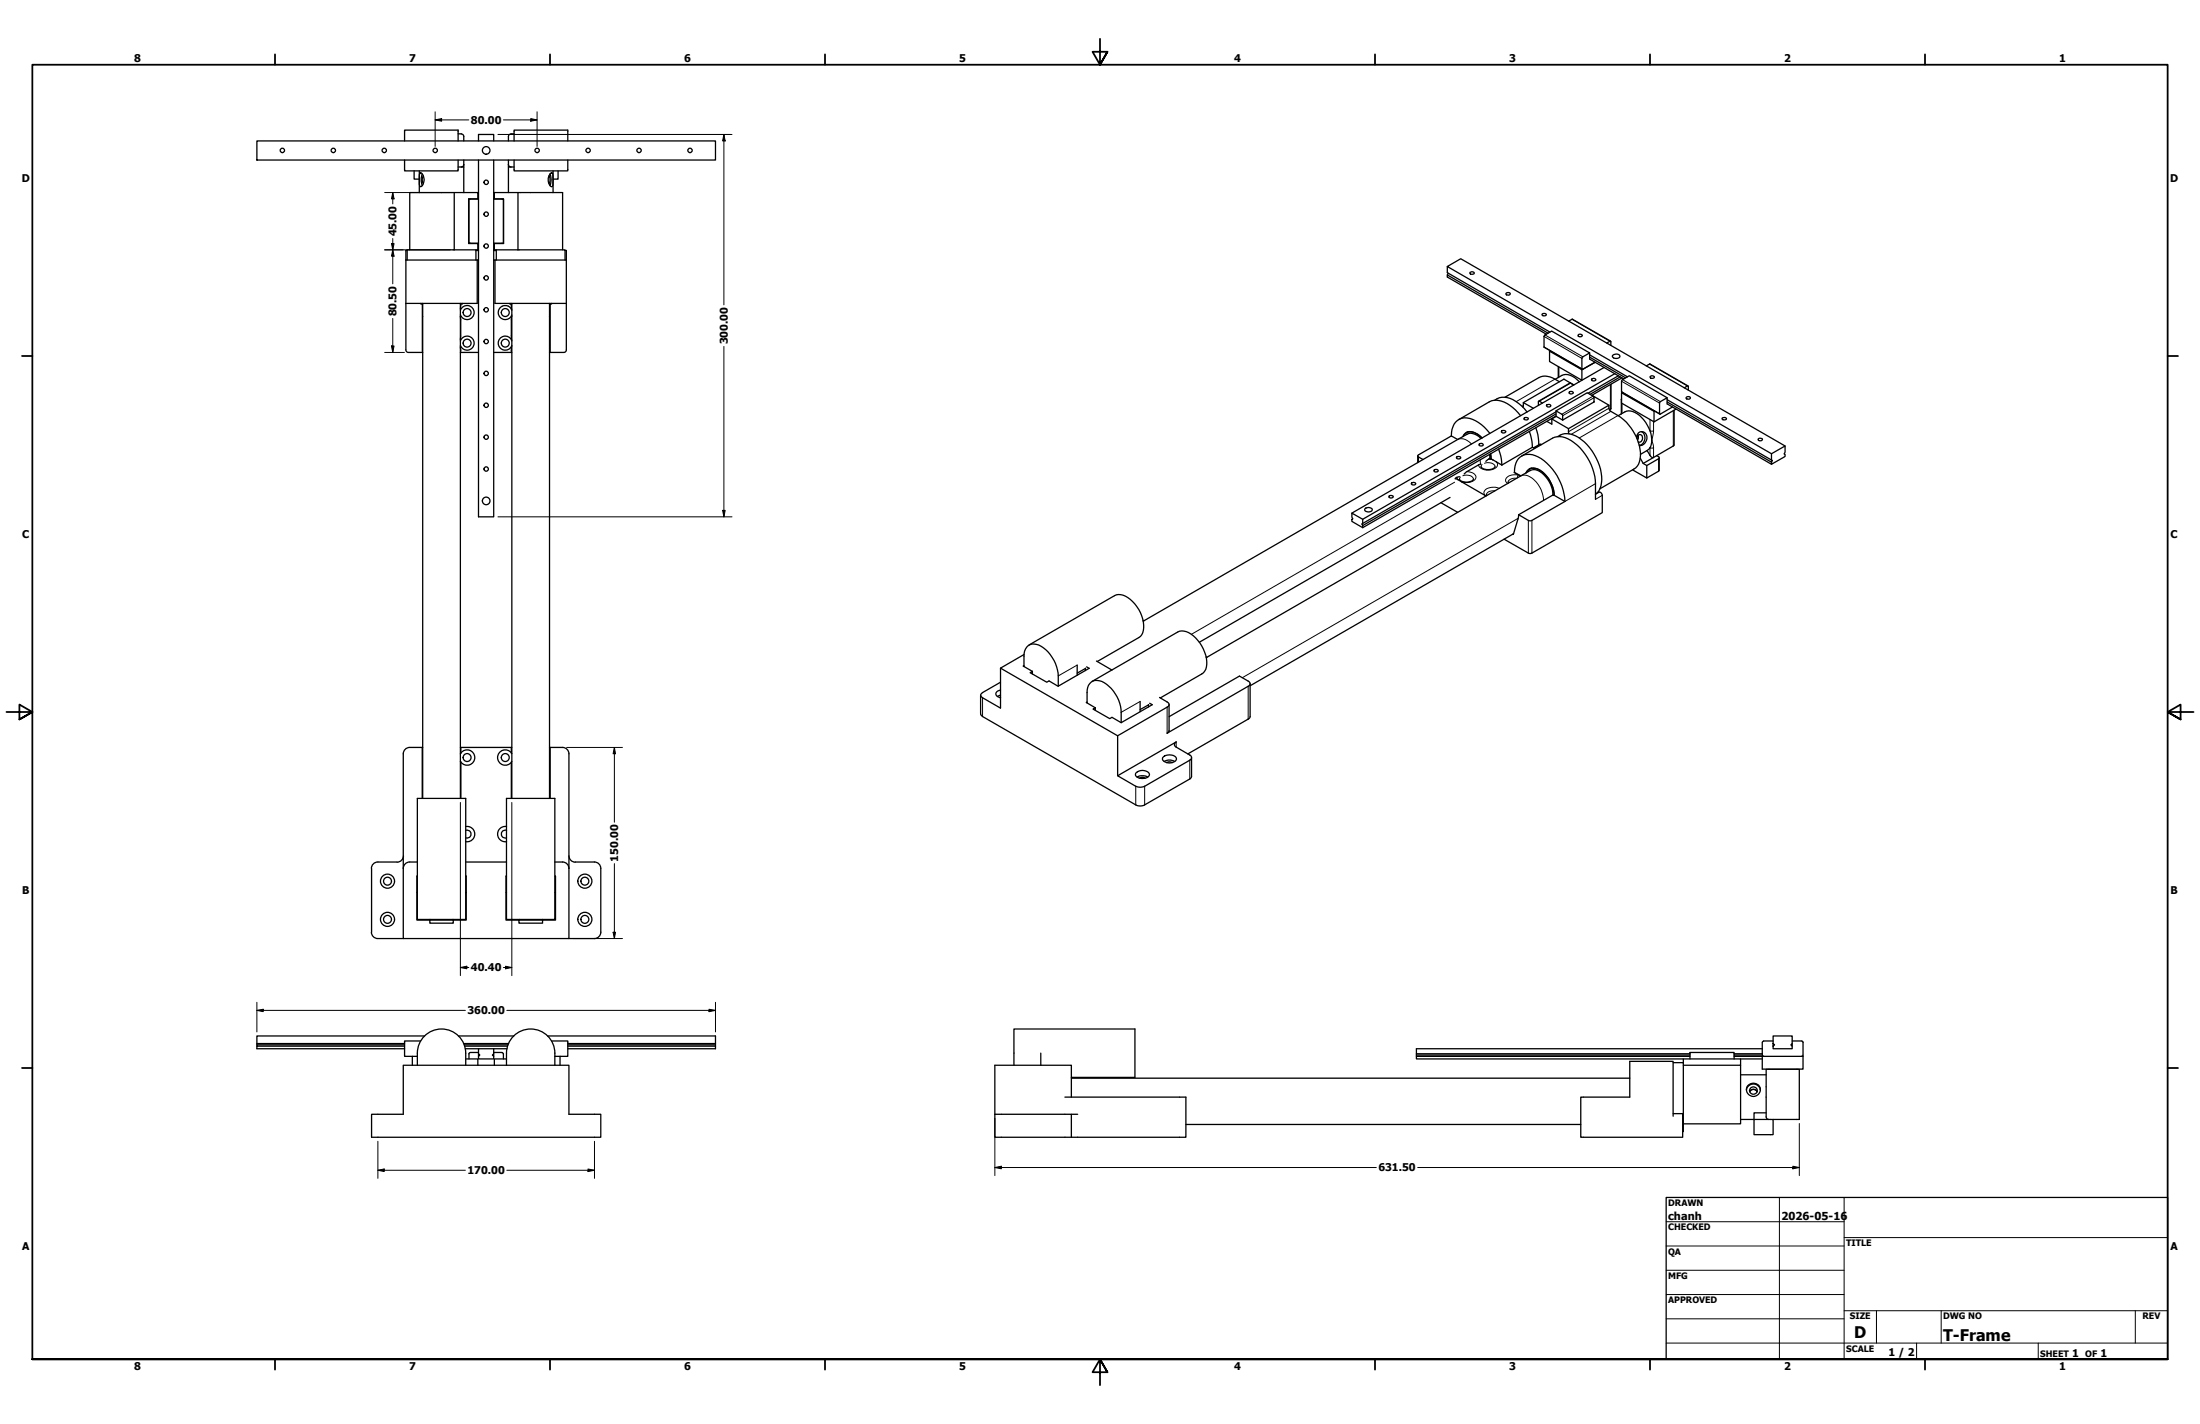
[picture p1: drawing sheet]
<svg xmlns="http://www.w3.org/2000/svg" width="864mm" height="559mm" viewBox="0 0 864 559" stroke-linecap="round" stroke-linejoin="round" font-family="sans-serif">
<!-- layer: Visible (ANSI) -->
<g fill="none" stroke="#000" stroke-width=".51">
<path d="M100.8 55.3h180.1v7.5h-180.1zM158.8 55.3v-4.2h21v4.2M179.8 52.5h1.3M181.1 52.6l.7 .3 .3 .7M182.1 53.5v1.8M187.8 55.3v-2.5h6v2.5M199.6 53.5v1.8M200.6 52.6l-.7 .3-.3 .7M200.6 52.5h1.2M201.8 55.3v-4.2h21.1v4.2M158.8 62.8v4.3h21v-4.3M162.6 67.1v3.2h2"/>
<path d="M164.6 67.1v8.5M165 67.8a3.2 3.2 0 0 1 1 4.7l-.9 .8a5 5 0 0 1-.5-3.8zM165.7 68.3a7 7 0 0 0 0 4.5M166.2 69a2.83 2.83 0 0 0 0 3.1M178.3 75.6h9.3v2.4h-3.6v17.6h3.6v2.4M178.3 75.6h-17.5v22.4M178.3 75.6v22.4M179.8 65.5h1.3M182.1 62.8v2.7h-1M182.1 65.5v10.1M182.1 64.5l-.3 .7-.7 .3M187.6 75.6h.2"/>
<path d="M187.8 78.1h-3.7v17.3h3.7M187.8 62.8v140h6v-140M193.8 78.1h3.8v17.3h-3.8M193.8 75.6h27.1v22.4M194.1 75.6v2.4h3.6v17.6h-3.6v2.4h9.2M199.6 62.8v2.7h1M199.6 65.5v10.1M199.6 64.5l.3 .7 .7 .3M200.6 65.5h1.2M201.8 62.8v4.3h21.1v-4.3M203.3 75.6v22.4M215.5 69a2.83 2.83 0 0 1 0 3.1"/>
<path d="M215.9 68.3l.8-.5 .3 .8v3.9l-.3 .7a2.67 2.67 0 0 1-1.4-3.7zM215.9 68.3a6.1 6.1 0 0 1 0 4.5M217.1 67.1v8.5M219.1 67.1v3.2h-2M159.8 98.3h-.5v39l.3 .7 .7 .3h5.6M186.8 98.3h1M186.8 98v4M187.8 98h-28v4M193.8 98h.3M193.8 98.3h1M194.8 98v4M203.3 98h18.5v4"/>
<path d="M221.8 98.3h.5v39l-.3 .7-.7 .3M159.3 102h28.5M165.2 119.1v.2h.6M165.8 119.3v19M165.8 119.3h.1M165.9 119.1v194.2M180.7 119.3h.1M180.7 119.1v194.2M180.8 119.3l-.1 2M181.5 119.1v.2h-.7M187.3 102v17.1h-28M193.8 102h28.5"/>
<path d="M194.3 102v17.1h28M200.2 119.1v.2h.5M200.9 119.3v2.5M200.9 119.1v194.2M215.7 119.3h.3M215.7 119.1v194.2M216 119.3v19M216.5 119.1v.2h-.5M568.1 104.6v2.4l40.3 23.3M568.5 107.3l-.4 .6M577.1 106.9l.7-.3 .9 .4a.8 .8 0 0 1-.9 .6 .8 .8 0 0 1-.7-.7zM591.2 115.1l1.1-.3 .5 .3a.8 .8 0 0 1-.8 .7 .8 .8 0 0 1-.8-.7z"/>
<path d="M180.7 124.1v9.2M180.7 136.1l.1 2.2M180.7 138.3h7.1M180.7 121.7a2.76 2.76 0 0 1 4.3-1.3 2.76 2.76 0 0 1 0 4.5 2.76 2.76 0 0 1-4.3-1.4M180.7 133.8a2.76 2.76 0 0 1 4.3-1.4 2.76 2.76 0 0 1 0 4.5 2.76 2.76 0 0 1-4.3-1.3M193.8 138.3h7.1M200.8 123.9v9.6M200.8 135.9l-.1 2.4M200.8 133.5l.1 .3M200.8 121.4a2.76 2.76 0 0 0-4.2-.9 2.76 2.76 0 0 0 0 4.3 2.76 2.76 0 0 0 4.2-.9M200.8 133.4a2.76 2.76 0 0 0-4.2-.9 2.76 2.76 0 0 0 0 4.3 2.76 2.76 0 0 0 4.2-.9M200.9 123.6l-.1 .3"/>
<path d="M200.9 135.6l-.1 .3M215.7 138.3h5.7M605.4 123.2l1-.2 .6 .3a.8 .8 0 0 1-.9 .6 .8 .8 0 0 1-.7-.7zM607.7 130.7l-39.6-22.8v.8l38.9 22.4M608.5 137.7l-.2 .1 12.7 7.3v4.1l-12.7-7.3v-4.1M615.8 126l1.4-.8 15 8.7M619.6 131.4l.6-.3 .9 .4a.86 .86 0 0 1-.8 .7 .86 .86 0 0 1-.9-.6zM624 138.5v2.4l13.4 7.8M624 139.3l14.9 8.6M630.7 134.6l1.6-.7v1.6M633 139.6a1.69 1.69 0 0 1 2.9 .4 1.69 1.69 0 0 1-2.9-.4zM586.7 157a7.4 7.4 0 0 1 9.5 1.4l3.2 3.3"/>
<path d="M598 158l3.9 2.2M604 157.4l12.3-7.1 1.5 .8-3.9-2.3-15.9 9.2v1.4l-.3 .3M605.5 158.2l-1.6-.7v1.6M607.1 159l.9-.3 .6 .2a.79 .79 0 0 1-.7 .9 .79 .79 0 0 1-.8-.8zM610.5 148.8a5.6 5.6 0 0 1 5.8-1.5l1.9 .9 1.8 1.6M611.7 143.8v4.3M612.1 149.8l-2.7-1.5-2-.6a4.8 4.8 0 0 0-3.3 .4l-13.4 7.8M615.9 153.9l.9-.3 .8 .5a.85 .85 0 0 1-.9 .5 .85 .85 0 0 1-.8-.7zM621.1 144.9l-15-8.6 .2-4.7 2.8-1.7 14.9 8.6-3 1.9v4.5l5.1-2.7-5.1 2.9M624 140.1l14.1 8.2M625 148.7l.7-.2 .7 .4a.86 .86 0 0 1-.8 .6 .86 .86 0 0 1-.8-.7zM625 155.3l6.6 3.7"/>
<path d="M625.7 157.6l-12.3 7.2M625.7 157.8l-.2-2.2-2.4-1.5-12.3 7.1M629.7 144.2l-99 57.2M632.4 150.7v9.6l-.6 .6M633.9 146.6l-99 57.2M635.3 147.4l-11.9 6.9M636 147.9l-11.9 6.8M636.5 156.7l-.1 5.7M636.5 156.5v.5M636.7 148.3l-11.9 6.8M636.8 154l-.3 .1M646.2 143.6l1.4-.8 15 8.6"/>
<path d="M647.8 147.7l.7-.3 .9 .4a.8 .8 0 0 1-.8 .7 .8 .8 0 0 1-.8-.8zM654.4 156.1v2.4l41 23.7M654.4 156.8l41 23.7M654.4 157.7l41 23.7M656.5 159.7l-4.9 2.9-.2-4.6 3-1.9-14.8-8.7-2.9 1.8v4.7l14.8 8.6M661.2 152.2l1.5-.7v1.6M662 155.9l1-.3 .5 .4a.85 .85 0 0 1-.8 .7 .85 .85 0 0 1-.8-.6zM556.5 178.9v2.6M569.7 171.1l-13.1 7.6v.4l2 1.2M569.7 171.1l2.5 1.4M571.9 179.3l1.1-.1 .4 .4a.88 .88 0 0 1-.9 .5 .88 .88 0 0 1-.7-.6zM574.2 171.3a3.3 3.3 0 0 1 5.1-1.3l2.5 1.8"/>
<path d="M574.4 171.2a3.5 3.5 0 0 1 5.6-.8l1.7 1.5M576.3 169.4l-.7 .4M580.8 174.2l1.1-.1 .3 .3a.86 .86 0 0 1-.8 .6 .86 .86 0 0 1-.8-.6zM581.3 172.1a5 5 0 0 0-5.4-1.7l-127.1 73.4M584.7 178.3l.1 1.7M584.8 170.1a13.8 13.8 0 0 0-10-6.1 6 6 0 0 0-5.1 7.1M585.1 178.1l.2 2M585.2 178.1l.1 2M588.3 176.2l.8 2.6 .4 3.7M589.4 169.2l.5-.3 1.1 .3a.8 .8 0 0 1-.8 .7 .8 .8 0 0 1-.8-.7zM596.9 163.1a12.7 12.7 0 0 0-10.5-6l-1.8 .6-12 7M597.3 178.9l12.1-6.9a7.8 7.8 0 0 1 8.5 1.7 21.8 21.8 0 0 1 8.4 16.1v6.2"/>
<path d="M598.4 164h1.4a.8 .8 0 0 1-.7 .9 .8 .8 0 0 1-.9-.8zM600.3 169.3l1 3.8 .2 2.4M601.5 175.5l.7 .4M601.5 175.5l-12 7M602.9 167.8l.8 2.8 .3 4M605 174.5l-.6-.1-2.5 1.4M609 164.3l.2 .1M609.2 164.4l6.5 3.8M610.8 162.4l-75.9 43.8M610.8 161.6l-75.9 43.8M611.5 171.3a7.3 7.3 0 0 1 9.3 1.2 19.9 19.9 0 0 1 7.7 18.1 5.2 5.2 0 0 1-2.2 3.3l1.7-.8 .9 1 .1 7.1-27.7 15.8h-1.4l-9.5-5.4M613.4 164.8l-2.5-1.4-1.7 1v2l-2-1"/>
<path d="M613.4 164.8l-.1-2.1-2.5-1.5v2.1l-75.9 43.8M615.9 170.2l-.2-2 15.9-9.2v1.6l.4 .6a19.6 19.6 0 0 1 11.8 18.8 5.2 5.2 0 0 1-2.5 4.1l-13.3 7.7M635.2 163.1a6 6 0 0 1 4.9-1.8 12.3 12.3 0 0 1 7.9 13.8l-.6 1-.8 .7M642.4 171.7a2.12 2.12 0 0 1 2.6-2.3 2.12 2.12 0 0 1 1.4 3.2 2.47 2.47 0 0 1-3 2.1M642.5 172a1.23 1.23 0 0 1 1.5-1.4 1.23 1.23 0 0 1 .7 1.9 1.21 1.21 0 0 1-1.6 .9M642.9 170.9l.2 .9-.4 .7M643 170.9l.1 .9-.3 .8M643.9 179.8l1.1 2.1M644 178.3l2.6-1.5 1.4 2.3 .5 .4h.6M644.3 169.4a2.99 2.99 0 0 1 1.4 2.9 2.99 2.99 0 0 1-2.1 2.5M649.5 161.4l-.2 4.1-12.8-7.3v-4.1l12.8 7.3M651.3 179.6v5.1l-4.9 2.9"/>
<path d="M657.2 161l-.1 13.8-6.8 4M657.9 160.5l-8.6 5M676.1 164l1.1-.2 .5 .3a.8 .8 0 0 1-.9 .7 .8 .8 0 0 1-.7-.8zM690.2 172.2l1.4-.1a.79 .79 0 0 1-.5 1 .79 .79 0 0 1-1-.7zM695.4 178.1l5.3-3.1v2.4l-.4 .7 .4 .2v.8l-5.3 3.1v-.8l.4-.7-.4-.2zM700.7 175l-127.3-73.5-5.3 3.1 127.3 73.5M535.8 199.6a1.8 1.8 0 0 1 2.9 .5 1.7 1.7 0 0 1-3-.1zM545.4 194.6h1.4a.8 .8 0 0 1-.7 .9 .8 .8 0 0 1-.9-.7zM554.2 189.5l.8-.2 .6 .2a.8 .8 0 0 1-.7 .9 .8 .8 0 0 1-.9-.7zM562.9 184.5l.5-.3 1.1 .3a.8 .8 0 0 1-.8 .7 .8 .8 0 0 1-.8-.7zM565.7 197.3l6.5 3.7M569.2 195.2l-98.4 56.8"/>
<path d="M571.3 187.7l12.1 6.9M571.3 187.7l-.1 .3M572.9 187.1l-1.6 .6M572.9 188a3.8 3.8 0 0 0 5.5 0M581.3 182.1l-5.4 2.9-1.2 1M581.4 183.1a3.8 3.8 0 0 0 5.5 0M583.5 194.2l.1 .2M585.3 180.1l-.5-.2-1.6 1.1M585.3 180.1l4.2 2.4M592 189.2l.1 .3M597 186.8l-2.5-1.4a6.1 6.1 0 0 1 4.9-7.1 12.5 12.5 0 0 1 9.9 5.7 22.1 22.1 0 0 1 5 12.8M599 185.6a3.5 3.5 0 0 1 5.5-1.1 13 13 0 0 1 5.6 9.9"/>
<path d="M599.1 185.5a3.5 3.5 0 0 1 5.5-.8 12.4 12.4 0 0 1 5.4 9.7M601.1 183.7l-.7 .4M609.6 194.2l.5 .2M609.6 194.2a10.9 10.9 0 0 0-6.8-9.9l-2.2 .4-3.6 2.1-123.5 71.3M609.6 194.2l-13.5 7.8M610.1 194.4l4.2 2.4M614.3 196.8l-13.3 7.5-1.1-.1-3.8-2.2M645 181.9l1.4 .8v4.9l-5.5-3.2M645 181.9l5.3-3.1 1 .6-.2 .6-4.7 2.7M530.7 201.4l4.2 2.4v1.6l-.4 .2 .4 .6v.9l-4.2-2.5v-.8l.4-.2-.4-.7zM594.2 209.4l-103.5 59.7M596.1 202l-2.1 7.7-.2-.1"/>
<path d="M402 256.9l-9.3 5.3 46 26.5 19.5-11.2a1.06 1.06 0 0 0 .7-1 1.06 1.06 0 0 0-.7-1l-3-1.8M403.9 253.1l33.6-19.4a6.2 6.2 0 0 1 7.1 2.4 13.2 13.2 0 0 1 4 12.2l-.9 1.4-.7 .5-16.3 9.4M430.4 259.4l6.1 3.6M448.7 243.5l.3 .1M473.5 257.7l.3 .2M384.9 272.8v7.4l.8 1 60.6 34.9 1.2 .2 1.8-.5 18.1-10.4 .3-.8v-7.3M392.7 262.2v15.7l-7-4.1a1.06 1.06 0 0 1-.8-1 1.06 1.06 0 0 1 .8-1l7-4.1M392.7 270.8l-.5 .2a1.34 1.34 0 0 0-1.3 1.3 1.34 1.34 0 0 0 1.3 1.3l.5 .2M392.7 272.8l-1.2 .5M392.7 273.6l-.2 .1M402 261.6a11.8 11.8 0 0 1 .6-7 4 4 0 0 1 6.1-1 15.1 15.1 0 0 1 6.7 11.6v4.1M402 261.2l-.4 .2 3.7 2.1"/>
<path d="M405.3 263.5v1M422.8 261v4M426.1 262.3l-3.3 1.9M426.1 262.2v.9M426.5 261.7l1 .6-12.1 7-3.6-2.1-.9 .5-6.5-3.7 .9-.5M426.7 275.8a13.2 13.2 0 0 1 .6-6.9 4 4 0 0 1 6.2-1 14.8 14.8 0 0 1 6.6 11.6v4.1M426.7 275.5l-.3 .2 3.6 2M428.7 267.4l33.6-19.4a6.2 6.2 0 0 1 7.1 2.4 13.6 13.6 0 0 1 3.9 12.2l-1.6 1.9-16.2 9.4M430 277.7v1.1M447.5 275.3v4M450.8 276.6l-3.3 1.8M450.8 276.5v.9"/>
<path d="M451.3 276l1 .5-12.2 7.1-3.6-2.1-.9 .5-6.5-3.7 .9-.6M458.9 276.5v10.2l-.7 1 31.8-18.4a1.06 1.06 0 0 0 .7-1 1.06 1.06 0 0 0-.7-1l-3.5-2-27.6 15.9M490.7 268.3v12.9l-.3 .7-24.1 13.9M165.7 293.3v20M165.9 293.3l-5.7 .1-1.3 .8-.6 1.6v72.5h65v-72.5l-.5-1.6-1.4-.8-5.7-.1M180.7 298.8l.2 14.5M180.7 293.3h20.2M180.9 293.3l-.2 2.5M180.9 295.5a3 3 0 0 1 4.5-.5 3 3 0 0 1 0 4.5 3 3 0 0 1-4.5-.4M200.7 293.3l.2 2.5M200.8 295.5a3 3 0 0 0-4.5-.5 3 3 0 0 0 0 4.5 3 3 0 0 0 4.5-.4M200.9 298.8l-.2 14.5"/>
<path d="M216 293.3v20M438.7 288.7v15.7M456.7 297a3.8 3.8 0 0 1 5 .4 2.35 2.35 0 0 1-3.4 1.9l-.6-.2a1.28 1.28 0 0 1-1.2-.7 1.28 1.28 0 0 1 .2-1.4zM456.9 298.8l1.8-.5 2.4 .5M457.9 299.3l.9-.3 1.4 .3M163.8 313.3h19v47.5h-19zM198.8 313.3h19v47.5h-19zM438.7 304.4l23-13.3a1.09 1.09 0 0 0-.7 1.1 1.09 1.09 0 0 0 .7 1l5.3 3.1a1.09 1.09 0 0 1 .7 1 1.09 1.09 0 0 1-.7 1l-17.7 10.2-1.1 .4-2.4-.4zM446.1 303.1a3.4 3.4 0 0 1 5.1 .8 3.2 3.2 0 0 1-4.7 1.2 1.11 1.11 0 0 1-.4-2zM446.3 304.9l1.8-.5 1.4 .1 1 .4M447.3 305.4l.9-.3 1.4 .3M148.3 338.3l-1.6 .5-.6 .9-.3 1.1"/>
<path d="M148.3 338.3h7.5M158.4 335.8l-.6 1.6-.8 .7-1.1 .2M163.8 338.3l-4.1 .2-1.1 1.2-.3 1.1M182.8 338.3h16M182.9 324.3a3 3 0 0 1 3.5 3 3 3 0 0 1-3.5 3M182.9 325.8a1.56 1.56 0 0 1 2 1.5 1.56 1.56 0 0 1-2 1.5M198.8 325.8a1.56 1.56 0 0 0-2 1.5 1.56 1.56 0 0 0 2 1.5M198.8 324.3a3 3 0 0 0-3.5 3 3 3 0 0 0 3.5 3M217.8 338.3l4.1 .2 1.2 1.2 .2 1.1M223.3 335.8l.3 1.1 .7 .9 1.5 .5M225.8 338.3h8.1l1.4 .9 .5 1.6M145.9 340.8v25"/>
<path d="M163.6 350.3h.2M163.8 343.8l-.2 17.3h5.1M182.8 343.8l.2 17.3h-5.1M182.8 350.3h.2M198.6 350.3h.2M198.8 343.8l-.2 17.3h5.1M217.8 343.8h.3v17.3h-5.1M217.8 350.3h.3M235.8 340.8v25M145.8 365.8l.3 1.1 .6 .8 1.6 .6M148.3 368.3h10M168.7 361.1v1.2h9.2v-1.2"/>
<path d="M168.7 361.1h9.2M168.8 360.8v.3M177.9 360.8v.3M203.7 361.1v1.2h9.3v-1.2M203.7 361.1h9.3M203.8 360.8v.3M212.9 360.8v.3M235.8 365.8l-.5 1.6-1.4 .8-10.6 .1M158.3 418h65v19.3h12.5v9h-89.9v-9h12.4zM158.8 409.5h-58v.5M158.8 410h-58v.5M158.8 410.5h-58v1h58"/>
<path d="M163.8 414.5h-1.9v3.5M163.8 418a17.6 17.6 0 0 1 .7-8.1 9.5 9.5 0 0 1 10.6-5.9 9.5 9.5 0 0 1 7.7 9.3v4.7M165.1 408.5h-6.3v6h3.1M166.6 406.5h-65.8v3M180 406.5h21.7M182.1 409.5h17.5M182.2 410h17.2M182.4 410.5h16.8M182.7 411.5h5.1M182.8 415.5h4.8v2.5M184.6 413.1l-.5 .4v2M184.6 413h3.2"/>
<path d="M187.8 413.5v2h6v-1l-.5-.5 .5-.5v-2h-6v2l.5 .5-.5 .5M193.8 411.5h5.2M193.8 413h3.3M193.8 413.5v1M197.1 413.1l.4 .4M197.6 413.5v2M198.8 415.5h-4.7v2.5M198.8 418a17.6 17.6 0 0 1 .7-8.1 9.5 9.5 0 0 1 10.6-5.9 9.5 9.5 0 0 1 7.7 9.3v4.7M215 406.5h65.9v4M216.5 408.5h6.4v6h-3.1M217.8 414.5h2v3.5M222.9 409.5h58"/>
<path d="M222.9 410h58M222.9 410.5h58M280.9 410.5v1h-58M398 418v-14.2h47.5v19h-24.9M408.6 413.3v4.7M556 414.5h107.4M556 414h107.4M556 413.5h107.4M656.8 417h4v27.1h-.3M660.8 417v-1.5h22.5v2.5h-22.5M680.7 414.5h27.1v5h-16v-5M680.7 413.5v-.5h-17.3v2.5"/>
<path d="M680.7 413.5v2M680.7 413.5h11.1M683.3 418v23h-22.5M683.3 415.5h8.5M691.8 411.5h-135.8v4h104.8M691.8 409v5h-11.1M691.8 414.1l.5 .4M692.3 408.5h3.7M692.3 408.6l-.5 .4M696 409.5v2h7.5v-1l-.5-.5 .5-.5v-3h-7.5v3l.6 .5-.6 .5M703.5 408.5l3.8 .1 .4 .2 .1 5.3-.5 .4M703.5 409.5v1"/>
<path d="M390.5 437.3v9h30.1M418 430.5h47.5v15.8h-44.9v-9h-30.1M420.6 423.1h219.2M420.6 430.5v-12.5h-30.1v19.3M420.6 437.3h2.4M656.8 437h3.7v9.3h-40v-15.8h19.3v-14h17v21.5M683.3 421.8h10M685.5 427.7a2.76 2.76 0 0 1 2.8-2.3 2.76 2.76 0 0 1 2.7 2.3M686.8 428.4a1.64 1.64 0 0 1 2.9 0M686.8 428.4a1.6 1.6 0 0 1 1.5-.9 1.6 1.6 0 0 1 1.4 .9M688.5 439.3h7.5v6h-7.5zM693.3 436.7h-4.8v2.6h-5.2"/>
<path d="M694.3 439.3l-.6-.2-.4-.8v-18.7h13v19.7h-10.3M465.5 441.3h155"/>
<circle cx="110.8" cy="59" r=".86"/>
<circle cx="130.8" cy="59" r=".86"/>
<circle cx="150.8" cy="59" r=".86"/>
<circle cx="170.8" cy="59" r=".86"/>
<circle cx="190.8" cy="59" r="1.49"/>
<circle cx="210.9" cy="59" r=".86"/>
<circle cx="230.9" cy="59" r=".86"/>
<circle cx="250.9" cy="59" r=".86"/>
<circle cx="270.9" cy="59" r=".86"/>
<circle cx="190.8" cy="71.5" r=".86"/>
<circle cx="190.8" cy="84" r=".86"/>
<circle cx="190.8" cy="96.6" r=".86"/>
<circle cx="190.8" cy="109.1" r=".86"/>
<circle cx="183.4" cy="134.7" r="1.56"/>
<circle cx="183.4" cy="122.7" r="1.56"/>
<circle cx="190.8" cy="121.6" r=".86"/>
<circle cx="190.8" cy="134" r=".86"/>
<circle cx="198.3" cy="122.7" r="1.56"/>
<circle cx="198.3" cy="134.7" r="1.56"/>
<circle cx="190.8" cy="159" r=".86"/>
<circle cx="190.8" cy="146.5" r=".86"/>
<circle cx="190.8" cy="171.5" r=".86"/>
<circle cx="190.8" cy="184.1" r=".86"/>
<circle cx="190.8" cy="196.6" r="1.49"/>
<circle cx="183.4" cy="297.3" r="1.56"/>
<circle cx="198.3" cy="297.3" r="1.56"/>
<circle cx="152.1" cy="345.8" r="2.76"/>
<circle cx="152.1" cy="345.8" r="1.56"/>
<circle cx="229.6" cy="345.8" r="1.56"/>
<circle cx="229.6" cy="345.8" r="2.76"/>
<circle cx="152.1" cy="360.8" r="2.76"/>
<circle cx="152.1" cy="360.8" r="1.56"/>
<circle cx="229.6" cy="360.8" r="1.56"/>
<circle cx="229.6" cy="360.8" r="2.76"/>
<circle cx="688.2" cy="428" r="1.48"/>
<circle cx="688.4" cy="427.7" r="2.65"/>
</g>
<!-- layer: Visible Narrow (ANSI) -->
<g fill="none" stroke="#000" stroke-width=".39">
<path d="M606.1 136.1l14.9 8.6M606.1 132l14.9 8.7M606.5 131.4l14.8 8.6M617.1 125.3l14.9 8.6M598 159.2l-.5 .3M610.4 148.8l-15.2 8.8M611.7 148v.1M611.9 144v4M616.5 150.4l-12.2 7M625.3 155.4l-12.2 7.2M625.7 156.1l-12.3 7M632.1 150.9v9.8"/>
<path d="M636.5 149.6l14.9 8.6M636.5 153.7l14.9 8.6M636.7 158.3v3.9M636.9 149l14.9 8.6M647.5 142.9l14.9 8.5M556.8 179.3v2.1M572.2 172.5a4.6 4.6 0 0 1 5.5 1.7M604.9 174.4l-2.7 1.5M631.6 160.2l-15.9 9.2M632.3 161.4l-15.5 9M635.1 163.1l-15.2 8.8M636.5 162.3v.1"/>
<path d="M647.7 164.6v4.4h1.4M649.1 169l-.7 3.8 .7 2.9M649.1 175.7h-1.4v3M649.1 165.4v3.6M649.1 175.7v3.8M656.8 161.2v13.8M571 189.2l-103.3 59.7M571.9 187.3l.5 1M573.3 187.2l-.4 .8M574.2 186.7a3 3 0 0 1 4.2 1.3M575.9 185l1.6 .4a1.82 1.82 0 0 1 1.9 1.6 1.82 1.82 0 0 1-1.6 2l-1.6 .4-2.4-.3M581 180.5l.2 1.7"/>
<path d="M581.8 182.3l-.4 .8M582.7 181.8a3 3 0 0 1 4.2 1.3M584.4 180.1l1.6 .4M586.9 192.6l-2.1 .2a1.72 1.72 0 0 0-1.3 1.4M587.4 181.2a1.79 1.79 0 0 1 .3 2 1.79 1.79 0 0 1-1.7 1 5 5 0 0 1-5.5-1.3l-.1-.5M588.6 191.6a4.9 4.9 0 0 0-6.1 1.4v.5l.5 .9M594.5 185.4h-.2l1.6 1M595.4 187.7l-2.1 .2a1.55 1.55 0 0 0-1.3 1.3M595.9 186.4a4.5 4.5 0 0 0-4.8 1.6 1.55 1.55 0 0 0 .7 1.8M595.9 186.4l-.3 1.1M595.9 186.4l.7 .2M597 186.8a5.5 5.5 0 0 1 6.1 2.4l1.9 3 .9 4.1"/>
<path d="M626.3 189.8l-12 7M629 194.4l-2.7 1.6M651.1 180v4.9M595.9 203.4l-108.2 62.5M599.9 204.2v12.8M601.3 204.2v12.8M385.7 273.8v7.4M422.8 261l-7.4 4.2M447.5 275.3l-7.4 4.2M458.2 277.5v10.2M490 269.3v12.9M461.7 291.1v2.1"/>
<path d="M467 298.3v7.4M445.8 308.5v7.3M449.3 308.5v7.3"/>
</g>
<!-- layer: Border (ANSI) -->
<g fill="none" stroke="#000" stroke-width=".7">
<path d="M431.8 15.2v10.2l-2.9-5.1h5.8l-2.9 5.1 2.9-5.1M107.9 21.3v4.1M215.9 21.3v4.1M323.8 21.3v4.1M539.8 21.3v4.1M647.7 21.3v4.1M755.6 21.3v4.1M8.6 139.7h4.1M850.9 139.7h4.1M2.5 279.4h10.2l-5.1-2.9v5.8l5.1-2.9-5.1 2.9M861.1 279.4h-10.2l5.1-2.9v5.8l-5.1-2.9 5.1 2.9M8.6 419.1h4.1"/>
<path d="M850.9 419.1h4.1M12.7 533.4v-508h838.2v508h-838.2h838.2M107.9 533.4v4.1M215.9 533.4v4.1M323.8 533.4v4.1M434.7 538.5l-2.9-5.1 2.9 5.1h-5.8l2.9-5.1v10.2M539.8 533.4v4.1M647.7 533.4v4.1M755.6 533.4v4.1"/>
</g>
<!-- layer: Title (ANSI) -->
<g fill="none" stroke="#000" stroke-width=".39">
<path d="M654 479.4h69.9M698.5 469.9v63.5M723.9 469.9v63.5M654 488.9h69.9M654 498.5h69.9M723.9 485.6h127M654 508h69.9M654 517.5h69.9M723.9 514.3h127M736.6 514.3v12.7M762 514.3v12.7M838.2 514.3v12.7"/>
<path d="M654 527h196.9M752.3 527v6.4M800.1 527v6.4"/>
</g>
<path d="M654 469.9h196.9v63.5h-196.9z" fill="none" stroke="#000" stroke-width=".51"/>
<!-- layer: Dimension (ANSI) -->
<g fill="none" stroke="#000" stroke-width=".39">
<path d="M170.8 47.1l2.6-.6v1.1zM170.8 47.1h13.2M170.8 43.9v13.6M195.5 52.8h91.8M197.6 47.1h13.2M208.3 46.5l2.5 .6-2.5 .5zM210.8 43.9v13.6M284.2 52.8l.5 2.5h-1zM284.2 52.8v66.8M151 75.6h25.7M154.2 75.6l.5 2.4h-1zM154.2 75.6v4.4"/>
<path d="M151 98h25.7M153.7 95.6h1l-.5 2.4zM154.2 98l.5 2.5h-1zM154.2 93.6v17.8M151 138.3h7.7M153.7 135.8h1l-.5 2.5zM154.2 125v13.3M284.2 136v66.8M195.5 202.8h91.8M283.7 200.3h1l-.5 2.5zM222.4 293.3h21.9M241.2 293.3l.4 2.5h-.9z"/>
<path d="M241.2 293.3v29.3M180.7 314.9v67.9M200.9 314.9v67.9M241.2 338.9v29.4M180.7 379.7l2.6-.5v1zM180.7 379.7h3.3M197.6 379.7h3.3M198.4 379.2l2.5 .5-2.5 .5zM224.9 368.3h19.4M240.7 365.8h.9l-.4 2.5zM100.8 396.5l2.5-.5v1zM100.8 396.5h81.9"/>
<path d="M100.8 393.3v11.6M198.9 396.5h82M278.3 396l2.6 .5-2.6 .5zM280.9 393.3v11.6M390.5 438.8v22.5M148.3 459.2l2.5-.5v1zM148.3 459.2h34.4M148.3 447.9v14.5M198.9 459.2h34.5M230.8 458.7l2.6 .5-2.6 .5zM233.4 447.9v14.5M390.5 458.2l2.6-.6v1.1z"/>
<path d="M390.5 458.2h149.8M556.5 458.2h149.8M703.8 457.6l2.5 .6-2.5 .5zM706.3 440.9v20.4"/>
</g>
<g fill="#000">
<path d="M170.8 47.1l2.6-.6v1.1zM208.3 46.5l2.5 .6-2.5 .5zM284.2 52.8l.5 2.5h-1zM154.2 75.6l.5 2.4h-1zM153.7 95.6h1l-.5 2.4zM154.2 98l.5 2.5h-1zM153.7 135.8h1l-.5 2.5zM283.7 200.3h1l-.5 2.5zM241.2 293.3l.4 2.5h-.9zM180.7 379.7l2.6-.5v1zM240.7 365.8h.9l-.4 2.5zM100.8 396.5l2.5-.5v1z"/>
<path d="M198.4 379.2l2.5 .5-2.5 .5zM278.3 396l2.6 .5-2.6 .5zM148.3 459.2l2.5-.5v1zM230.8 458.7l2.6 .5-2.6 .5zM390.5 458.2l2.6-.6v1.1zM703.8 457.6l2.5 .6-2.5 .5z"/>
</g>
<g font-size="6.3">
<text x="727.9" y="524.9">D</text>
<text x="762.8" y="526.2">T-Frame</text>
</g>
<g font-size="4.3">
<text x="654.8" y="478.6">chanh</text>
<text x="699.3" y="478.6">2026-05-16</text>
</g>
<g font-size="4.2">
<text x="52.6" y="24.4">8</text>
<text x="160.6" y="24.4">7</text>
<text x="268.5" y="24.4">6</text>
<text x="376.5" y="24.4">5</text>
<text x="484.4" y="24.4">4</text>
<text x="592.4" y="24.4">3</text>
<text x="700.3" y="24.4">2</text>
<text x="808.3" y="24.4">1</text>
<text x="184.8" y="48.6">80.00</text>
<text x="8.6" y="71.4">D</text>
<text x="851.9" y="71.4">D</text>
<text x="155.7" y="92.8" transform="rotate(-90 155.7 92.8)">45.00</text>
<text x="155.7" y="124.1" transform="rotate(-90 155.7 124.1)">80.50</text>
<text x="285.7" y="135.1" transform="rotate(-90 285.7 135.1)">300.00</text>
<text x="8.8" y="211.1">C</text>
<text x="852" y="211.1">C</text>
<text x="242.7" y="338.1" transform="rotate(-90 242.7 338.1)">150.00</text>
<text x="8.7" y="350.8">B</text>
<text x="852" y="350.8">B</text>
<text x="184.8" y="381.2">40.40</text>
<text x="183.5" y="398">360.00</text>
<text x="183.5" y="460.8">170.00</text>
<text x="541.1" y="459.7">631.50</text>
<text x="8.7" y="490.5">A</text>
<text x="852" y="490.5">A</text>
<text x="741.4" y="532">1 / 2</text>
<text x="813.4" y="532.6">1</text>
<text x="824.5" y="532.6">1</text>
<text x="52.6" y="537.5">8</text>
<text x="160.6" y="537.5">7</text>
<text x="268.5" y="537.5">6</text>
<text x="376.5" y="537.5">5</text>
<text x="484.4" y="537.5">4</text>
<text x="592.4" y="537.5">3</text>
<text x="700.3" y="537.5">2</text>
<text x="808.3" y="537.5">1</text>
</g>
<g font-size="3.5">
<text x="654.8" y="473.2">DRAWN</text>
<text x="654.8" y="482.8">CHECKED</text>
<text x="724.7" y="488.9">TITLE</text>
<text x="654.8" y="492.3">QA</text>
<text x="654.8" y="501.8">MFG</text>
<text x="654.8" y="511.4">APPROVED</text>
<text x="726.1" y="517.7">SIZE</text>
<text x="762.8" y="517.7">DWG NO</text>
<text x="841" y="517.7">REV</text>
<text x="724.7" y="530.4">SCALE</text>
<text x="800.9" y="532.6">SHEET</text>
<text x="818.5" y="532.6">OF</text>
</g>
</svg>
